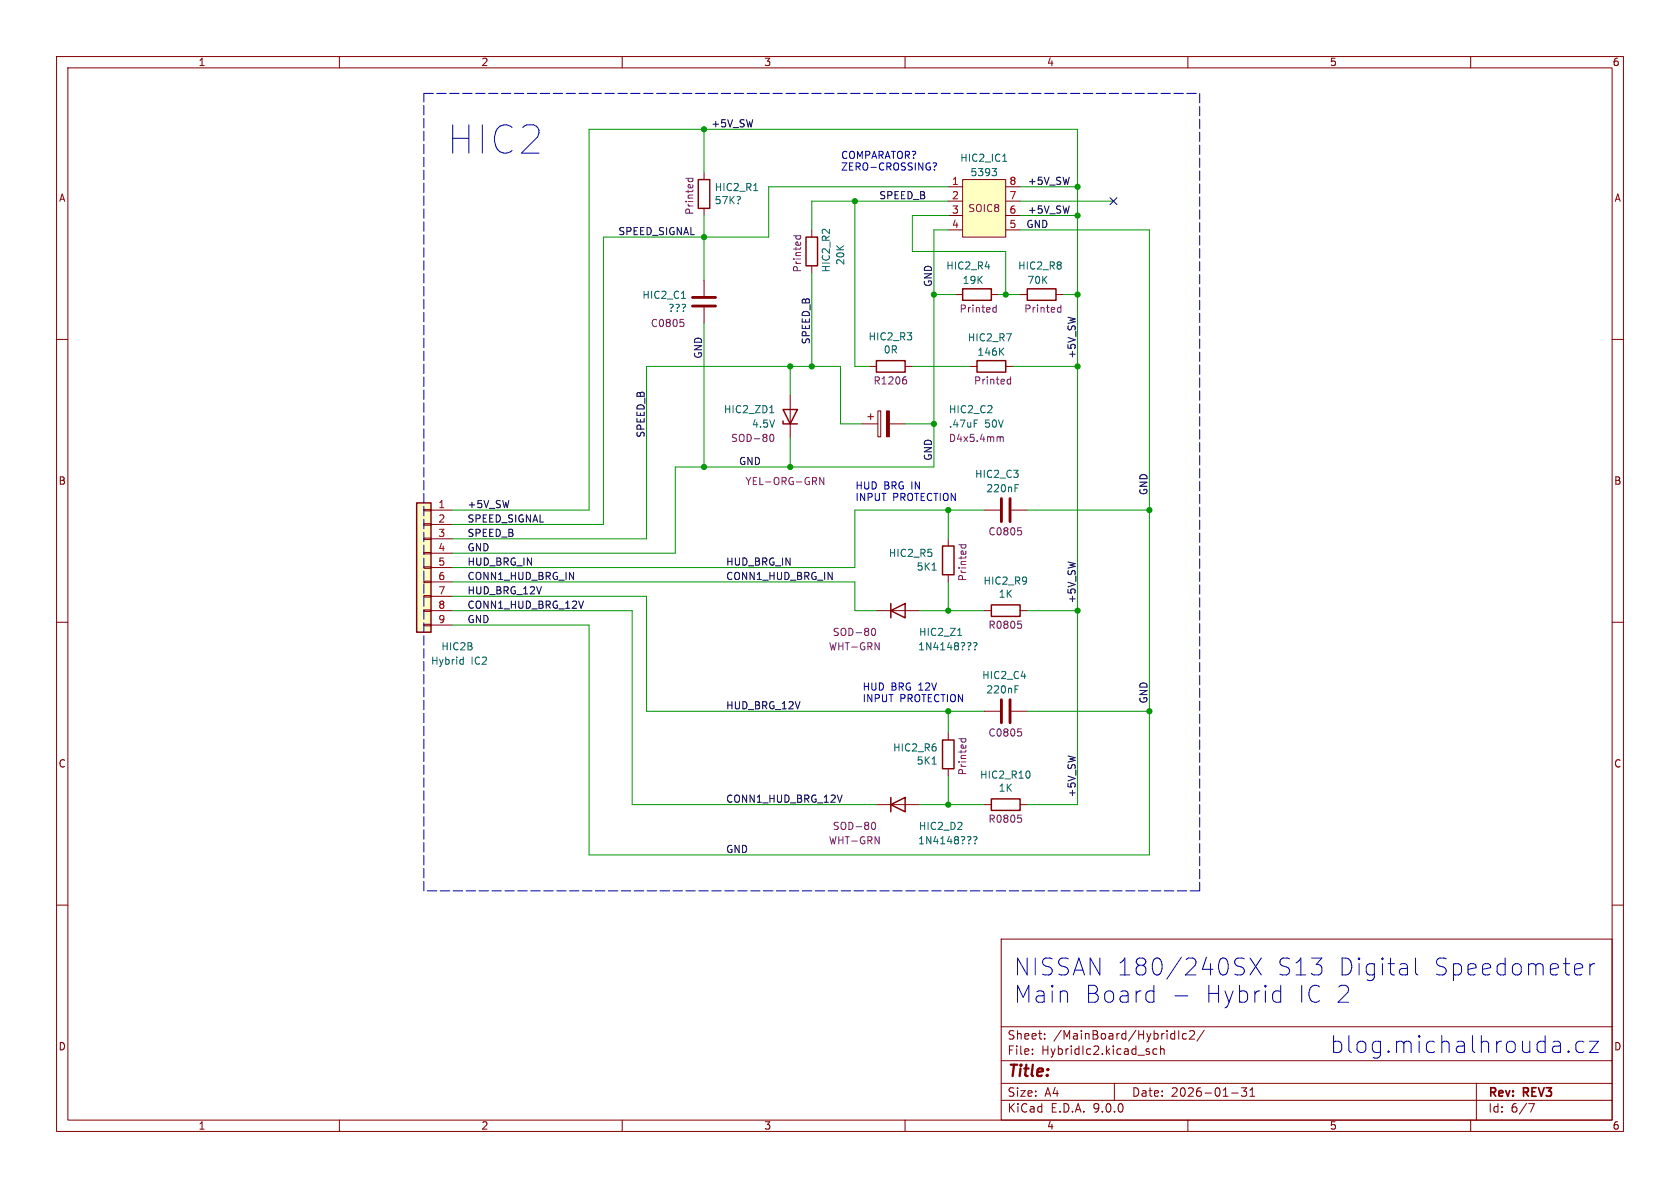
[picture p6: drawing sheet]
<svg xmlns="http://www.w3.org/2000/svg" width="297mm" height="210mm" viewBox="0 0 297 210" stroke-linecap="round" stroke-linejoin="round" font-family="sans-serif">
<g fill="none" stroke="#840000" stroke-width=".18">
<path d="M10 10h277v190h-277zM12 12h273v186h-273zM60 10v2M110 10v2M160 10v2M210 10v2M260 10v2M124.5 49.5v2.8M124.5 54.4v2.8M143.5 40.6v1.3M143.5 47v1.3M10 60h2"/>
<path d="M139.7 69.9v7.6M285 60h2M10 110h2M174 108h1.3M180.3 108h1.3M285 110h2M167.6 129.5v1.3M167.6 135.9v1.3M174 125.7h2.8M178.8 125.7h2.8M154.9 142.2h7.7M10 160h2"/>
<path d="M177 166h108v32h-108zM285 160h2M60 198v2M110 198v2M160 198v2M177 194.5h108M177 191.5h108M177 187.5h108M177 181.5h108M182.5 186.3v.1M182.5 185.5v.1M184.7 183.6v.1"/>
<path d="M184.7 182.8v.1M197 191.5v3M204.5 185.5l-.4-.1-.3 .3v.4l.2 .2h.5M205.2 185.5l.2-.1 .3 .1 .1 .9M205.2 184.9v1.5M207.5 182.7l.2 .1M207.7 182.2v1.5M207.7 183.6l-.2 .1M208.4 182.2v1.5M209.7 182.8l-.4-.1-.3 .3v.4l.2 .2h.5M210 198v2M210.3 182.3l.6-.1 .2 .1 .1 .3-1 1.1h1"/>
<path d="M212.9 182.1l-1.3 2M217.7 193.2h1.2M219.5 192.3h.9l-.5 .6 .4 .1v.7l-.2 .1h-.4l-.2-.1M221 193.8h.8M221 192.7l.4-.4v1.5M260 198v2M261 191.5v6.5M270.2 195.1h1l-.6 1.5"/>
</g>
<path d="M142.5 41.9h2v5.1h-2zM138.4 74.4v.5h2.6M138.4 72.4h2.6l-1.3 2.5zM175.3 106.9h5v2.1h-5zM166.6 130.8h2.1v5.1h-2.1zM157.5 142.2l2.5-1.2v2.5zM157.5 141v2.5" fill="none" stroke="#840000" stroke-width=".25"/>
<path d="M120.5 52.8h.7M136.1 73h.7M164.8 135.1h.7M179.4 121.8h.5M179.4 121.2h.6M172.1 148l.4-.1 .2 .2-.3 .6M172.4 149v.2" fill="none" stroke="#006464" stroke-width=".18"/>
<g fill="none" stroke="#840084" stroke-width=".18">
<path d="M120.3 56.5h.6M120.7 56.9l.2 .3v.3l-.2 .2M140.3 41.7h1.2M140.8 41.7v.5M141.5 41.7v.5M136.1 77.3l.1-.4 .2-.1a.68 .68 0 0 1 .4 .6 .68 .68 0 0 1-.4 .6l-.2-.1-.1-.3M145.6 84.4v1.3l-.7-1.3v1.3M179.9 109.8h.7M180.4 110.3l.2 .2v.3l-.2 .3M169.5 130.6h1.3M170 130.6v.5M170.7 130.6v.5"/>
<path d="M179.9 128.8h.7M180.4 129.3l.2 .3v.3l-.2 .2M154.1 145.8l.1-.3 .2-.1a.68 .68 0 0 1 .4 .6 .68 .68 0 0 1-.4 .6l-.2-.1-.1-.4"/>
</g>
<path d="M122.4 52.6h4.1M122.4 54.1h4.1M177 123.7v4.1M178.6 123.7v4.1" fill="none" stroke="#840000" stroke-width=".51"/>
<path d="M170.2 31.8h7.6v10.1h-7.6z" fill="#ffffc2"/>
<g fill="none" stroke="#840000" stroke-width=".18">
<path d="M124.5 30.5v1.3M124.5 36.8v1.3M167.6 33h2.6M167.6 35.6h2.6M167.6 38.1h2.6M170.2 31.8h7.6v10.1h-7.6zM177.8 33h2.5M177.8 35.6h2.5M177.8 38.1h2.5M167.6 40.6h2.6M168.9 52.1h1.3M175.3 52.1h1.2"/>
<path d="M177.8 40.6h2.5M180.3 52.1h1.3M186.7 52.1h1.3M152.4 74.9h2.8M153.4 73.7h1M153.7 64.8h1.2M153.9 73.2v1M155.2 72.6h.5v4.6h-.5zM157.2 74.9h2.8M160 64.8h1.3M171.4 64.8h1.3M177.8 64.8h1.3"/>
<path d="M167.6 95.3v1.2M174 90.2h2.8M178.8 90.2h2.8M154.9 108h7.7M167.6 101.6v1.3M174 142.2h1.3M180.3 142.2h1.3"/>
</g>
<g fill="none" stroke="#006464" stroke-width=".18">
<path d="M130.8 34.8v.4M133.2 33.7h.8M175.4 29.8h.8l-.5 .5M175.9 30.3l.3 .2v.3l-.3 .3M177.3 28.5h.7M172.2 74.2h.6M176.9 62.1l.5 .7M177.4 61.5l-.7 .8M179.4 86.3h.5M179.4 85.7h.6M164.8 100.8h.7M169.3 112.3h.7"/>
<path d="M172.1 113.7l.4-.1 .2 .2-.3 .6M172.4 114.8v.1M181.9 136.4l.2 .4-.2 .7"/>
</g>
<path d="M123.4 31.8h2.1v5h-2.1zM170.2 51.1h5.1v2h-5.1zM181.6 51.1h5.1v2h-5.1zM154.9 63.8h5.1v2h-5.1zM172.7 63.8h5.1v2h-5.1zM166.6 96.5h2.1v5.1h-2.1zM157.5 108l2.5-1.3v2.5zM157.5 106.7v2.5M175.3 141.2h5v2.1h-5z" fill="none" stroke="#840000" stroke-width=".25"/>
<g fill="none" stroke="#840084" stroke-width=".18">
<path d="M121.2 31.5h1.3M121.7 31.5v.5M122.4 31.5v.5M175.6 55.1h.5M175.6 54.4h.5M176.1 53.9v1.3M187.1 55.1h.4M187.1 54.4h.4M187.5 53.9v1.3M159.9 66.6h.3M160.1 67.1l.2 .2v.3l-.2 .3M176.6 77.2l.2 .2"/>
<path d="M176.8 77.4v.6M176.8 77.4l.2-.2 .3 .1 .1 .7M178.2 67.8h.5M178.2 67.1h.5M178.7 66.6v1.3M169.5 96.3h1.3M170 96.3v.5M170.7 96.3v.5M179.9 93.3h.7M180.4 93.8l.2 .2v.3l-.2 .3M154.1 111.6l.1-.4 .2-.1a.68 .68 0 0 1 .4 .6 .68 .68 0 0 1-.4 .6l-.2-.1-.1-.3M179.9 144.1h.7"/>
<path d="M180.4 144.6l.2 .2v.3l-.2 .3"/>
</g>
<path d="M156.7 72.6h.5v4.6h-.5z" fill="#840000" stroke="#840000" stroke-width=".18"/>
<path d="M177 88.1v4.1M178.6 88.1v4.1" fill="none" stroke="#840000" stroke-width=".51"/>
<path d="M73.7 88.9h2.5v22.9h-2.5z" fill="#ffffc2"/>
<path d="M73.7 88.9h2.5v22.9h-2.5z" fill="none" stroke="#840000" stroke-width=".25"/>
<g fill="none" stroke="#840000" stroke-width=".18">
<path d="M74.9 90h1.3v.3h-1.3zM74.9 92.6h1.3v.2h-1.3zM74.9 95.1h1.3v.3h-1.3zM74.9 97.7h1.3v.2h-1.3zM76.2 90.2h3.8M76.2 92.7h3.8M76.2 95.3h3.8M76.2 97.8h3.8M74.9 100.2h1.3v.3h-1.3zM74.9 102.7h1.3v.3h-1.3zM74.9 105.3h1.3v.2h-1.3zM74.9 107.8h1.3v.3h-1.3z"/>
<path d="M74.9 110.4h1.3v.2h-1.3zM76.2 100.3h3.8M76.2 102.9h3.8M76.2 105.4h3.8M76.2 108h3.8M76.2 110.5h3.8"/>
</g>
<path d="M81.5 116.6h.4M81.9 116.1v1.3M81.9 117.4h-.4" fill="none" stroke="#006464" stroke-width=".18"/>
<path d="M103.2 106.3l-.5 1.2M148.9 140.5l-.5 1.3" fill="none" stroke="#0f0f0f" stroke-width=".18"/>
<path d="M74.9 16.5h137.2M212.1 16.5v141M74.9 157.5v-141M212.1 157.5h-137.2" fill="none" stroke="#0000c2" stroke-width=".18" stroke-dasharray="1.7 .6"/>
<g fill="none" stroke="#009600" stroke-width=".18">
<path d="M124.5 22.9v7.6M124.5 38.1v11.4M151.1 35.6v29.2h2.6M167.6 33h-31.7v8.9h-29.2v50.8h-26.7M167.6 35.6h-24.1v5M167.6 38.1h-6.3v6.4h16.5v7.6M180.3 35.6h16.5M180.3 38.1h10.2M180.3 33h10.2M124.5 57.2v25.4M143.5 48.3v16.5M165.1 52.1h3.8"/>
<path d="M167.6 40.6h-2.5v42h-45.7v15.2h-39.4M176.5 52.1h3.8M180.3 40.6h22.9v110.5h-99.1v-40.6h-24.1M188 52.1h2.5M139.7 64.8v5.1M139.7 77.5v5.1M152.4 74.9h-3.8v-10.1h-34.3v30.5h-34.3M160 74.9h5.1M161.3 64.8h10.1M179.1 64.8h11.4M80 90.2h24.1v-67.3h86.4v119.3h-8.9M167.6 90.2v5.1"/>
<path d="M174 90.2h-22.9v10.1h-71.1M181.6 90.2h21.6M80 108h31.8v34.2h43.1M80 102.9h71.1v5.1h3.8M80 105.4h34.3v20.3h59.7M162.6 108h11.4M167.6 102.9v5.1M181.6 108h8.9M167.6 125.7v3.8M167.6 137.2v5M181.6 125.7h21.6M162.6 142.2h11.4"/>
</g>
<path d="M196.2 35l1.3 1.2M197.5 35l-1.3 1.2" fill="none" stroke="#000084" stroke-width=".18"/>
<g fill="none" stroke="#0000c2" stroke-width=".18">
<path d="M165 28.9l.4-.1 .2 .2-.4 .6M165.2 29.9v.2M203.7 175.2l.3 .1M204 174.2v3M204 177l-.3 .2M207.7 176h2.3M218.8 170.8a1.1 1.1 0 0 1 1.2 .7 .77 .77 0 0 1-.6 .8h-.7M218.8 169.4h.8l.4 .1M221 169.4l2 2.9M223 169.4l-2 2.9M225.6 175.2h.5l.3 .1M226.4 174.2v3"/>
<path d="M226.4 177l-.3 .2h-.5M248.7 170.5l.1 .3v1.5M248.8 172.2l-.3 .1M248.8 171.1l-.3 .1M250.2 169.4v2.5l.2 .3 .3 .1M278.8 170.4h.6l.2 .1 .2 .6-1.4 .3M279.6 172.2l-.2 .1h-.6M281.1 170.4v1.9M281.9 170.4a.77 .77 0 0 0-.8 .5M275.4 184.1l.3 .1 .2 .3v1.6M275.9 185.9l-.3 .2M275.9 184.8l-.3 .1"/>
<path d="M277.3 185.8l.1 .1-.1 .2M277.3 185.8l-.1 .1 .1 .2M277.3 185.8v.3M280 184.2l-.3-.1h-.5l-.3 .1-.3 .4v.9l.3 .4 .3 .2h.5l.3-.2M281 184.1h1.6l-1.6 2h1.6"/>
</g>
<g fill="#009600" stroke="#009600" stroke-width=".18">
<circle cx="167.6" cy="142.2" r=".46"/>
<circle cx="167.6" cy="90.2" r=".46"/>
<circle cx="165.1" cy="74.9" r=".46"/>
<circle cx="167.6" cy="125.7" r=".46"/>
<circle cx="167.6" cy="108" r=".46"/>
<circle cx="143.5" cy="64.8" r=".46"/>
<circle cx="139.7" cy="64.8" r=".46"/>
<circle cx="139.7" cy="82.6" r=".46"/>
<circle cx="124.5" cy="41.9" r=".46"/>
<circle cx="124.5" cy="22.9" r=".46"/>
<circle cx="124.5" cy="82.6" r=".46"/>
<circle cx="190.5" cy="64.8" r=".46"/>
<circle cx="151.1" cy="35.6" r=".46"/>
<circle cx="177.8" cy="52.1" r=".46"/>
<circle cx="165.1" cy="52.1" r=".46"/>
<circle cx="190.5" cy="38.1" r=".46"/>
<circle cx="190.5" cy="33" r=".46"/>
<circle cx="190.5" cy="52.1" r=".46"/>
<circle cx="203.2" cy="125.7" r=".46"/>
<circle cx="203.2" cy="90.2" r=".46"/>
<circle cx="190.5" cy="108" r=".46"/>
</g>
<text font-size="7" fill="#0000c2" x="78.7" y="27.7">HIC2</text>
<g font-size="4.2" fill="#0000c2">
<text x="179.1" y="172.7">NISSAN 180/240SX</text>
<text x="225.3" y="172.7">S13</text>
<text x="236" y="172.7">Digital</text>
<text x="252.7" y="172.7">Speedometer</text>
<text x="179.1" y="177.6">Main</text>
<text x="191.5" y="177.6">Board</text>
<text x="212.5" y="177.6">Hybrid</text>
<text x="228.7" y="177.6">IC 2</text>
<text x="234.9" y="186.4">blog.michalhrouda.cz</text>
</g>
<text font-size="2.8" fill="#840000" x="178" y="190.9">Title:</text>
<g font-size="2.1" fill="#840000">
<text x="178" y="184">Sheet:</text>
<text x="186.2" y="184">/MainBoard/HybridIc2/</text>
<text x="178" y="186.7">File:</text>
<text x="184.1" y="186.7">HybridIc2.kicad_sch</text>
<text x="178" y="196.9">KiCad</text>
<text x="178" y="194.1">Size:</text>
<text x="184.7" y="194.1">A4</text>
<text x="185.7" y="196.9">E.D.A.</text>
<text x="193.3" y="196.9">9.0.0</text>
<text x="200" y="194.1">Date:</text>
<text x="207" y="194.1">2026-01-31</text>
<text x="263" y="194.3">Rev:</text>
<text x="263" y="196.9">Id:</text>
<text x="267.1" y="196.9">6/7</text>
<text x="269.4" y="194.3">REV3</text>
</g>
<g font-size="1.8" fill="#840000">
<text x="35" y="11.9">1</text>
<text x="85" y="11.9">2</text>
<text x="135" y="11.9">3</text>
<text x="185" y="11.9">4</text>
<text x="235" y="11.9">5</text>
<text x="285" y="11.9">6</text>
<text x="10.3" y="35.9">A</text>
<text x="285.3" y="35.9">A</text>
<text x="10.3" y="85.9">B</text>
<text x="285.3" y="85.9">B</text>
<text x="10.3" y="135.9">C</text>
<text x="285.3" y="135.9">C</text>
<text x="10.3" y="185.9">D</text>
<text x="285.3" y="185.9">D</text>
<text x="35" y="199.9">1</text>
<text x="85" y="199.9">2</text>
<text x="135" y="199.9">3</text>
<text x="185" y="199.9">4</text>
<text x="235" y="199.9">5</text>
<text x="285" y="199.9">6</text>
</g>
<g font-size="1.8" fill="#0f0f0f">
<text x="125.6" y="22.6">+5V_SW</text>
<text x="155.3" y="35.3">SPEED_B</text>
<text x="181.6" y="32.8">+5V_SW</text>
<text x="109.2" y="41.6">SPEED_SIGNAL</text>
<text x="181.3" y="40.4">GND</text>
<text x="181.6" y="37.8">+5V_SW</text>
<text x="164.8" y="50.8" transform="rotate(-90 164.8 50.8)">GND</text>
<text x="124.2" y="63.5" transform="rotate(-90 124.2 63.5)">GND</text>
<text x="143.2" y="61" transform="rotate(-90 143.2 61)">SPEED_B</text>
<text x="190.2" y="63.5" transform="rotate(-90 190.2 63.5)">+5V_SW</text>
<text x="114" y="77.5" transform="rotate(-90 114 77.5)">SPEED_B</text>
<text x="130.5" y="82.3">GND</text>
<text x="164.8" y="81.5" transform="rotate(-90 164.8 81.5)">GND</text>
<text x="82.5" y="89.9">+5V_SW</text>
<text x="202.9" y="87.6" transform="rotate(-90 202.9 87.6)">GND</text>
<text x="82.5" y="92.4">SPEED_SIGNAL</text>
<text x="82.5" y="95">SPEED_B</text>
<text x="82.5" y="100.1">HUD_BRG_IN</text>
<text x="82.5" y="97.5">GND</text>
<text x="128.3" y="100.1">HUD_BRG_IN</text>
<text x="82.5" y="105.1">HUD_BRG_12V</text>
<text x="82.5" y="102.6">CONN1_HUD_BRG_IN</text>
<text x="82.5" y="107.7">CONN1_HUD_BRG_12V</text>
<text x="128.3" y="102.6">CONN1_HUD_BRG_IN</text>
<text x="190.2" y="106.8" transform="rotate(-90 190.2 106.8)">+5V_SW</text>
<text x="82.5" y="110.2">GND</text>
<text x="128.3" y="125.5">HUD_BRG_12V</text>
<text x="202.9" y="124.5" transform="rotate(-90 202.9 124.5)">GND</text>
<text x="128.3" y="142">CONN1_HUD_BRG_12V</text>
<text x="190.2" y="141.1" transform="rotate(-90 190.2 141.1)">+5V_SW</text>
<text x="128.3" y="150.9">GND</text>
</g>
<g font-size="1.8" fill="#0000c2">
<text x="148.6" y="28.2">COMPARATOR?</text>
<text x="148.6" y="30.2">ZERO-CROSSING?</text>
<text x="151.1" y="86.6">HUD</text>
<text x="151.1" y="88.7">INPUT</text>
<text x="156.2" y="86.6">BRG IN</text>
<text x="157.8" y="88.7">PROTECTION</text>
<text x="152.4" y="122.2">HUD</text>
<text x="152.4" y="124.2">INPUT</text>
<text x="157.5" y="122.2">BRG 12V</text>
<text x="159.1" y="124.2">PROTECTION</text>
</g>
<g font-size="1.8" fill="#006464">
<text x="169.7" y="28.8">HIC2_IC1</text>
<text x="126.2" y="34">HIC2_R1</text>
<text x="171.5" y="31.3">5393</text>
<text x="126.2" y="36.3">57K?</text>
<text x="149.5" y="47" transform="rotate(-90 149.5 47)">20K</text>
<text x="167.2" y="47.9">HIC2_R4</text>
<text x="179.9" y="47.9">HIC2_R8</text>
<text x="113.5" y="53">HIC2_C1</text>
<text x="146.9" y="48.3" transform="rotate(-90 146.9 48.3)">HIC2_R2</text>
<text x="170.1" y="50.4">19K</text>
<text x="181.5" y="50.4">70K</text>
<text x="118.1" y="55.3">???</text>
<text x="153.4" y="60.4">HIC2_R3</text>
<text x="156.1" y="62.7">0R</text>
<text x="171" y="60.6">HIC2_R7</text>
<text x="172.7" y="63.1">146K</text>
<text x="127.9" y="73.3">HIC2_ZD1</text>
<text x="132.8" y="75.8">4.5V</text>
<text x="167.6" y="73.3">HIC2_C2</text>
<text x="167.6" y="75.8">.47uF</text>
<text x="174.1" y="75.8">50V</text>
<text x="172.3" y="84.7">HIC2_C3</text>
<text x="174.3" y="87.2">220nF</text>
<text x="157" y="98.7">HIC2_R5</text>
<text x="162" y="101.1">5K1</text>
<text x="173.8" y="103.6">HIC2_R9</text>
<text x="176.5" y="105.9">1K</text>
<text x="162.4" y="112.6">HIC2_Z1</text>
<text x="76.1" y="117.7">Hybrid</text>
<text x="77.9" y="115.2">HIC2B</text>
<text x="83.3" y="117.7">IC2</text>
<text x="162.2" y="115.2">1N4148???</text>
<text x="173.5" y="120.2">HIC2_C4</text>
<text x="174.3" y="122.8">220nF</text>
<text x="157.8" y="133">HIC2_R6</text>
<text x="162" y="135.4">5K1</text>
<text x="173.2" y="137.8">HIC2_R10</text>
<text x="176.5" y="140.2">1K</text>
<text x="162.2" y="149.5">1N4148???</text>
<text x="162.3" y="146.9">HIC2_D2</text>
</g>
<g font-size="1.8" fill="#a90000">
<text x="168.2" y="32.8">1</text>
<text x="168.2" y="35.3">2</text>
<text x="178.4" y="32.8">8</text>
<text x="178.4" y="35.3">7</text>
<text x="168.2" y="37.8">3</text>
<text x="168.2" y="40.4">4</text>
<text x="178.4" y="37.8">6</text>
<text x="178.4" y="40.4">5</text>
<text x="77.4" y="89.9">1</text>
<text x="77.4" y="92.5">2</text>
<text x="77.4" y="95">3</text>
<text x="77.4" y="97.5">4</text>
<text x="77.4" y="100.1">5</text>
<text x="77.4" y="102.6">6</text>
<text x="77.4" y="105.2">7</text>
<text x="77.4" y="107.7">8</text>
<text x="77.4" y="110.2">9</text>
</g>
<g font-size="1.8" fill="#840084">
<text x="122.8" y="38.1" transform="rotate(-90 122.8 38.1)">Printed</text>
<text x="171.1" y="37.7">SOIC8</text>
<text x="141.8" y="48.3" transform="rotate(-90 141.8 48.3)">Printed</text>
<text x="115" y="58">C0805</text>
<text x="169.5" y="55.5">Printed</text>
<text x="181" y="55.5">Printed</text>
<text x="154.3" y="68.2">R1206</text>
<text x="172.1" y="68.2">Printed</text>
<text x="129.1" y="78.3">SOD-80</text>
<text x="167.6" y="78.3">D4x5.4mm</text>
<text x="131.7" y="86">YEL-ORG-GRN</text>
<text x="174.6" y="94.8">C0805</text>
<text x="171" y="102.9" transform="rotate(-90 171 102.9)">Printed</text>
<text x="147.1" y="112.6">SOD-80</text>
<text x="174.6" y="111.4">R0805</text>
<text x="146.4" y="115.2">WHT-GRN</text>
<text x="174.6" y="130.4">C0805</text>
<text x="171" y="137.2" transform="rotate(-90 171 137.2)">Printed</text>
<text x="146.4" y="149.5">WHT-GRN</text>
<text x="147.1" y="146.9">SOD-80</text>
<text x="174.6" y="145.6">R0805</text>
</g>
</svg>
